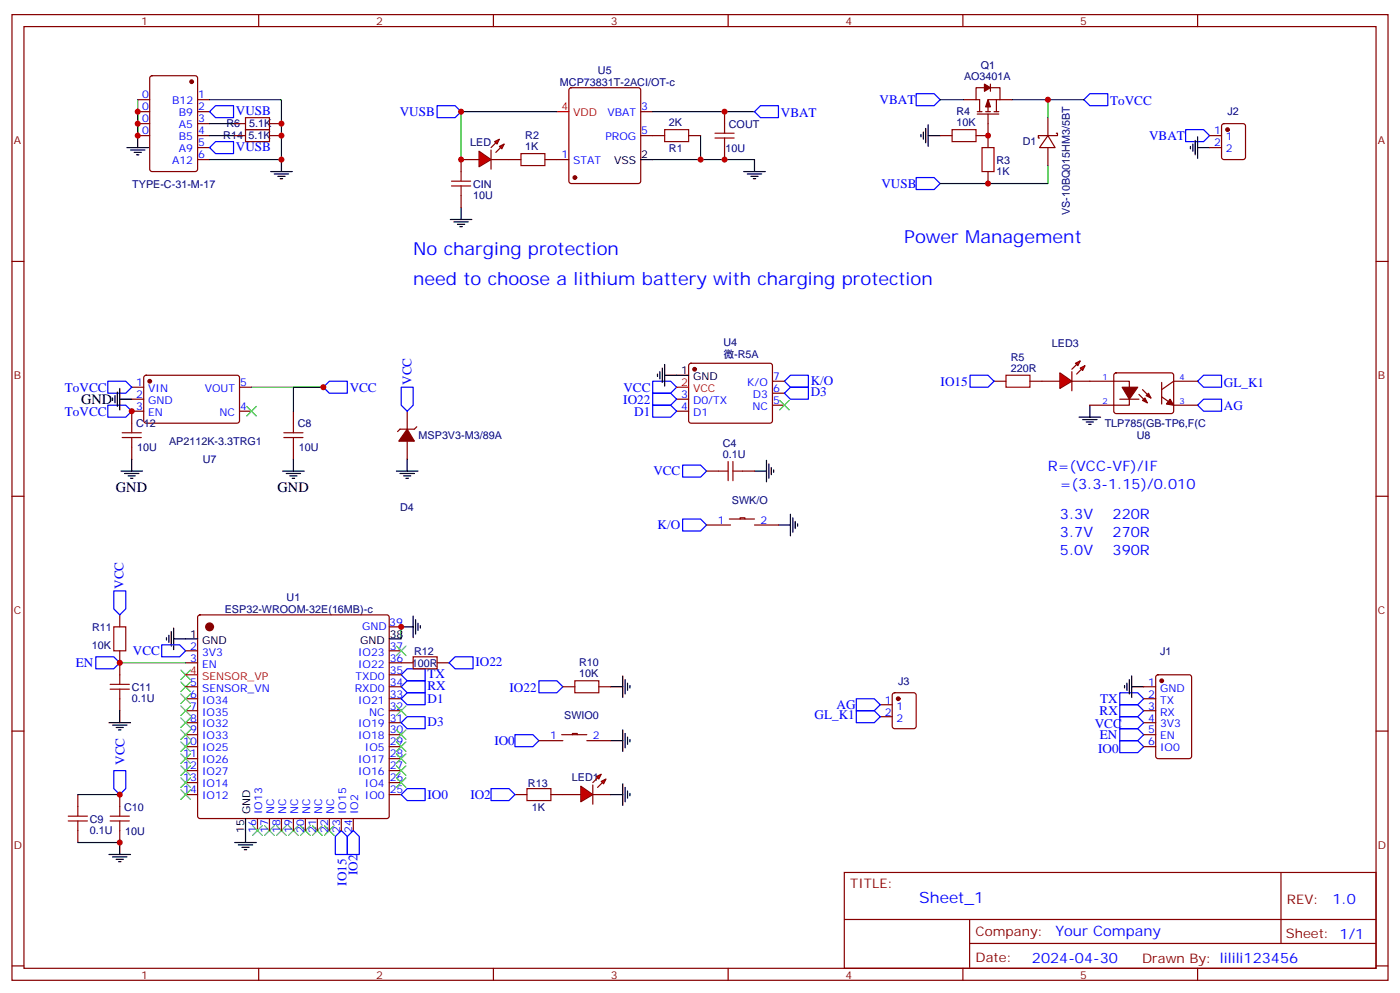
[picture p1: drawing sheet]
<svg xmlns="http://www.w3.org/2000/svg" width="412mm" height="292mm" viewBox="0 0 412 292" stroke-linecap="round" stroke-linejoin="round" font-family="sans-serif">
<g fill="none" stroke="#870000" stroke-width=".35">
<path d="M3.5 4.3h405.4v284.3h-405.4zM7.1 7.8h398.2v277.3h-398.2zM76.2 4.3v3.5M145.3 4.3v3.5M214.5 4.3v3.5M283.6 4.3v3.5M352.8 4.3v3.5M167.8 26l.5-.2h19.7l.5 .2 .2 .5v26.8l-.2 .5-.5 .2h-19.7l-.5-.2-.2-.5v-26.8zM188.7 32.9h3.6M188.7 39.9h3.6M276.9 39.9h3.6M284 29.4h3.5"/>
<path d="M287.5 39.9h3.5M287.9 33.6h6.3M287.9 32.9h1.4M290 25.8h-2.5v3.6h1.1v3.5M290.3 32.9h1.4M291 33.6v9.9M291.7 25.8h2.9v3.6M291.7 24.8v2.1M292.8 32.9h1.4M293.5 29.4v3.5M294.6 29.4h-3.6v3.5M294.6 29.4h3.5"/>
<path d="M308.7 39.9l2.1 3.6h-4.6zM308.7 34.6v5.3M311.1 39.2h.4v.7h-5.6v.7h.3M149.9 47h3.6M160.5 47h7.1M291 50.5v3.5M308.7 43.5v5.3M3.5 77h3.6M405.3 77h3.6M199.3 117.5h3.5M203.1 107.2l.5-.2h23.2l.5 .2 .2 .5v16.5l-.7 .4-23.5-.1-.5-.6v-16.2zM227.5 119.3h3.6"/>
<path d="M227.5 115.8h3.6M227.5 112.3h3.6M199.3 121.1h3.5M208.1 138.7h3.6M218.7 138.7h3.5M3.5 146.1h3.6M405.3 146.1h3.6M3.5 215.3h3.6M405.3 215.3h3.6M248.7 256.9h156.6v28.2h-156.6zM377.3 256.9v20.9M248.7 270.7h156.5"/>
<path d="M285.6 277.8h119.6M285.6 270.7v14.2M3.5 284.4h3.6M76.2 285.1v3.5M145.3 285.1v3.5M214.5 285.1v3.5M283.6 285.1v3.5M352.8 285.1v3.5M405.3 284.4h3.6"/>
</g>
<g fill="none" stroke="#000" stroke-width=".35">
<path d="M271.3 39.6v.7M272 38.9v2.1M272.7 37.8v4.3M273.4 39.9h3.5M273.4 36.8v6.3M188.7 47h3.6M219.1 50.5h6.3M220.1 51.2h4.3M221.2 51.9h2.1M221.9 52.6h.7M222.2 47v3.5M132.6 64.6h6.4"/>
<path d="M133.7 65.3h4.2M134.8 66h2.1M135.5 66.7h.7M135.8 61.1v3.5M193.7 110.1v.7M194.4 109.4v2.1M195.1 108.4v4.2M195.8 110.5h7M195.8 107.3v6.4M321 119.3v3.5M222.2 138.7h3.6M225.8 135.5v6.4"/>
<path d="M226.5 136.6v4.2M227.2 137.7v2.1M227.9 138.4v.7M317.9 122.8h6.3M318.9 123.5h4.2M320 124.2h2.1M320.7 125h.7M229.3 154.6h3.5M232.8 151.4v6.4M233.5 152.5v4.2M234.2 153.5v2.1M234.9 154.2v.7"/>
</g>
<path d="M128.8 31.1h5.3l1.7 1.8-1.7 1.7h-5.3zM222.2 32.9l1.8-1.8h5.3v3.5h-5.3zM269.9 27.6h5.3l1.7 1.8-1.7 1.7h-5.3zM319.3 29.4l1.7-1.8h5.3v3.5h-5.3zM269.9 52.3h5.3l1.7 1.7-1.7 1.8h-5.3zM192.3 112.3h5.3l1.7 1.7-1.7 1.8h-5.3zM231.1 112.3l1.7-1.8h5.3v3.5h-5.3zM352.8 119.3l1.7-1.8h5.3v3.6h-5.3zM352.8 112.3l1.7-1.8h5.3v3.5h-5.3zM201.1 136.9h5.3l1.7 1.8-1.7 1.8h-5.3zM201.1 152.8h5.3l1.7 1.8-1.7 1.8h-5.3z" fill="none" stroke="#00f" stroke-width=".35"/>
<g fill="#870000" stroke="#870000" stroke-width=".35">
<path d="M291 29.4l.7 2.1h-1.4z"/>
<path d="M290 24.8l1.7 1-1.7 1.1z"/>
<circle cx="169.3" cy="52.3" r=".53"/>
<circle cx="204.6" cy="108.7" r=".53"/>
</g>
<path d="M164 32.9h3.6M199.3 114h3.5" fill="none" stroke="#f00" stroke-width=".35"/>
<path d="M164 32.9h-28.2v14.1M192.3 32.9h29.9M206.4 39.9v7.1M276.9 29.4h7.1M298.1 29.4h21.2M308.7 29.4v5.2M192.3 47h29.9M308.7 48.8v5.2h-31.8" fill="none" stroke="#008700" stroke-width=".35"/>
<path d="M280.5 38.2h7v3.5h-7zM153.5 45.2h7v3.6h-7zM289.3 43.5h3.5v7h-3.5zM211.7 138.7h2.8M214.5 135.9v5.6M215.9 138.7h2.8M215.9 135.9v5.6" fill="none" stroke="#a10000" stroke-width=".35"/>
<g fill="#f00" stroke="#870000" stroke-width=".35">
<path d="M141.1 44.5l3.5 2.5-3.5 2.1z"/>
<path d="M144.6 44.2v5.6z"/>
</g>
<g fill="#870000" stroke="#870000" stroke-width=".35">
<path d="M144.6 43.5l1.4-1.4z"/>
<path d="M146 44.9l1.5-1.4z"/>
</g>
<g fill="#f00" stroke="#870000" stroke-width=".35">
<path d="M145.7 41.7l1.4-.7-.7 1.4z"/>
<path d="M147.1 43.1l1.4-.7-.7 1.4z"/>
</g>
<g fill="none" stroke="#870000" stroke-width=".35">
<path d="M192.3 39.9h3.5M202.8 39.9h3.6M213.4 32.9v3.5M135.8 57.6v3.5M141.1 47h-5.3v3.5M144.6 47h5.3M213.4 43.5v3.5M292.8 112.3h3.5M303.4 112.3h3.5M35.3 181v3.6M35.3 191.6v7.1M54.7 191.6h3.5"/>
<path d="M54.7 195.2h3.5M58.4 181.3l.5-.3h55l.5 .3 .3 .5v58.5l-.3 .5-.5 .2h-55l-.5-.2-.2-.5v-58.5zM114.7 191.6h3.5M114.7 195.2h7M114.7 198.7h3.5M114.7 184.6h3.5M128.8 195.2h3.5M35.3 205.7v3.6M54.7 202.2h3.5M54.7 205.7h3.5M54.7 209.3h3.5M54.7 212.8h3.5"/>
<path d="M54.7 216.3h3.5M54.7 219.9h3.5M114.7 202.2h3.5M114.7 205.7h3.5M114.7 209.3h3.5M114.7 212.8h3.5M114.7 216.3h3.5M114.7 219.9h3.5M165.8 202.2h3.5M176.4 202.2h3.5M22.9 234v3.5M35.3 234v3.5"/>
<path d="M54.7 223.4h3.5M54.7 226.9h3.5M54.7 230.4h3.5M54.7 234h3.5M114.7 223.4h3.5M114.7 226.9h3.5M114.7 230.4h3.5M114.7 234h3.5M22.9 244.5v3.6M35.3 244.5v3.6M75.8 241v3.5M79.4 241v3.5"/>
<path d="M82.9 241v3.5M86.4 241v3.5M90 241v3.5M93.5 241v3.5M97 241v3.5M100.5 241v3.5M104.1 241v3.5"/>
</g>
<g fill="none" stroke="#a10000" stroke-width=".35">
<path d="M195.8 38.2h7v3.5h-7zM210.6 39.2h5.7M213.4 36.4v2.8M133 54.8h5.6M133 53.3h5.6M135.8 50.5v2.8M135.8 54.8v2.8M210.6 40.6h5.7M213.4 40.6v2.9M296.3 110.5h7.1v3.5h-7.1zM33.5 184.6h3.5v7h-3.5zM35.3 198.7v2.8"/>
<path d="M121.7 193.4h7.1v3.5h-7.1zM32.5 202.9h5.6M32.5 201.5h5.6M35.3 202.9v2.8M169.3 200.4h7.1v3.6h-7.1zM22.9 237.5v2.8M35.3 237.5v2.8M20.1 241.7h5.7M20.1 240.3h5.7M22.9 241.7v2.8M32.5 241.7h5.6M32.5 240.3h5.6"/>
<path d="M35.3 241.7v2.8"/>
</g>
<g fill="none" stroke="#3c3" stroke-width=".35">
<path d="M229.7 117.9l2.8 2.8M232.5 117.9l-2.8 2.8M53.3 197.3l2.8 2.8M56.1 197.3l-2.8 2.8M116.8 190.2l2.8 2.8M119.6 190.2l-2.8 2.8M53.3 214.9l2.8 2.8M53.3 218.4l2.8 2.9M53.3 200.8l2.8 2.8M53.3 211.4l2.8 2.8M53.3 207.9l2.8 2.8M53.3 204.3l2.8 2.9"/>
<path d="M56.1 200.8l-2.8 2.8M56.1 218.4l-2.8 2.9M56.1 214.9l-2.8 2.8M56.1 211.4l-2.8 2.8M56.1 207.9l-2.8 2.8M56.1 204.3l-2.8 2.9M116.8 207.9l2.8 2.8M116.8 214.9l2.8 2.8M119.6 214.9l-2.8 2.8M119.6 207.9l-2.8 2.8M53.3 222l2.8 2.8M53.3 232.6l2.8 2.8"/>
<path d="M53.3 229l2.8 2.8M53.3 225.5l2.8 2.8M56.1 232.6l-2.8 2.8M56.1 229l-2.8 2.8M56.1 225.5l-2.8 2.8M56.1 222l-2.8 2.8M116.8 222l2.8 2.8M116.8 225.5l2.8 2.8M116.8 229l2.8 2.8M119.6 222l-2.8 2.8M119.6 225.5l-2.8 2.8M119.6 229l-2.8 2.8"/>
<path d="M74.4 243.1l2.9 2.9M77.3 243.1l-2.9 2.9M78 243.1l2.8 2.9M80.8 243.1l-2.8 2.9M81.5 243.1l2.8 2.9M84.3 243.1l-2.8 2.9M85 243.1l2.8 2.9M87.8 243.1l-2.8 2.9M88.5 243.1l2.9 2.9M91.4 243.1l-2.9 2.9M92.1 243.1l2.8 2.9M94.9 243.1l-2.8 2.9"/>
<path d="M95.6 243.1l2.8 2.9M98.4 243.1l-2.8 2.9"/>
</g>
<path d="M192.3 115.8h5.3l1.7 1.7-1.7 1.8h-5.3zM285.8 110.5h5.2l1.8 1.8-1.8 1.7h-5.2zM33.5 174h3.5v5.3l-1.7 1.7-1.8-1.7zM47.6 189.9h5.3l1.8 1.7-1.8 1.8h-5.3zM119.9 196.9h5.3v3.5h-5.3l-1.7-1.7zM132.3 195.2l1.8-1.8h5.2v3.5h-5.2zM118.2 202.2l1.7-1.8h5.3v3.6h-5.3zM158.7 200.4h5.3l1.8 1.8-1.8 1.8h-5.3zM33.5 226.9h3.5v5.3l-1.7 1.8-1.8-1.8zM100.5 244.5l1.8 1.8v5.3h-3.5v-5.3z" fill="none" stroke="#00f" stroke-width=".35"/>
<g fill="none" stroke="#000" stroke-width=".35">
<path d="M49 187.7v.8M49.7 187v2.2M50.4 186v4.2M51.2 188.1h7M51.2 184.9v6.4M114.7 188.1h3.5M118.2 184.6h3.5M121.7 181.4v6.3M122.4 182.5v4.2M123.1 183.5v2.1M123.8 184.2v.7M183.4 199v6.4"/>
<path d="M32.1 212.8h6.4M33.2 213.5h4.2M34.2 214.2h2.1M34.9 214.9h.7M35.3 209.3v3.5M179.9 202.2h3.5M184.1 200.1v4.2M184.9 201.2v2.1M185.6 201.9v.7M32.1 251.6h6.4M33.2 252.3h4.2M34.2 253h2.1"/>
<path d="M34.9 253.7h.7M35.3 248.1v3.5M69.1 248.1h6.4M70.2 248.8h4.2M71.3 249.5h2.1M72 250.2h.7M72.3 241v7.1"/>
</g>
<circle cx="61.7" cy="184.6" r="1.15" fill="#870000" stroke="#870000" stroke-width=".35"/>
<path d="M54.7 198.7h3.5" fill="none" stroke="#f00" stroke-width=".35"/>
<path d="M35.3 195.2h19.4M118.2 184.6v3.5M22.9 234h12.4M22.9 248.1h12.4" fill="none" stroke="#008700" stroke-width=".35"/>
<g fill="#f00" stroke="#870000" stroke-width=".35">
<path d="M171.1 231.5l3.5 2.5-3.5 2.1z"/>
<path d="M174.6 231.1v5.7z"/>
</g>
<g fill="#870000" stroke="#870000" stroke-width=".35">
<path d="M174.6 230.4l1.4-1.4z"/>
<path d="M176 231.8l1.4-1.4z"/>
</g>
<g fill="#f00" stroke="#870000" stroke-width=".35">
<path d="M175.7 228.7l1.4-.7-.7 1.4z"/>
<path d="M177.1 230.1l1.4-.7-.7 1.4z"/>
</g>
<g fill="none" stroke="#870000" stroke-width=".35">
<path d="M40.6 29.4h3.5M40.6 32.9h3.5M40.6 36.4h3.5M40.6 39.9h3.5M44.3 22.5l.5-.2h12.7l.7 .4v27.1l-.5 .7h-12.9l-.6-.4-.1-27.1zM58.2 29.4h3.5M58.2 32.9h3.5M58.2 36.4h3.5M58.2 39.9h3.5M68.8 36.4h3.5M68.8 39.9h3.5M79.4 36.4h3.5"/>
<path d="M79.4 39.9h3.5M58.2 43.5h3.5M58.2 47h3.5M38.8 117.5h3.5M38.8 114h3.5M42.6 110.7l.4-.2h27.1l.5 .7-.1 13-.7 .4-27-.1-.5-.6v-12.7zM70.6 114h3.5M321 112.3h11.7v7h-11.7M328.3 110l.5-.2h16.5l.4 .7v10.8l-.7 .5-16.5-.1-.4-.6v-10.6zM329.8 117.5h5.7M335.5 116.1l2.5 2.5M336.5 114.7l2.5 2.5"/>
<path d="M342.2 116.8l3.5 2.5h7.1M342.2 112.6v6.4M352.8 112.3h-7.1l-3.5 2.4M38.8 131.7v3.5M42.3 121.1h-3.5v3.5M70.6 121.1h3.5M86.4 121.1v3.5M86.4 131.7v3.5M119.9 121.1v5.3M119.9 129.9v5.3M122.8 125.7l-.7 .7h-4.3l-.7 .7M208.1 154.6h7.1"/>
<path d="M214.8 152.8h7.4M218 152.8v-.3h1.4v.3M222.2 154.6h7.1M340.7 198.9l.4-.2h9.2l.7 .4v23.6l-.4 .6-9.5 .1-.6-.5-.1-23.5zM158.7 218.1h7.1M165.5 216.3h7.4M168.6 216.3v-.3h1.4v.3M172.9 218.1h7M259.3 207.5h3.5M259.3 211h3.5M263.1 204.2l.4-.2h5.7l.6 .4 .1 9.5-.5 .6-5.9 .1-.6-.5-.1-9.4zM336.9 202.2h3.5"/>
<path d="M336.9 205.7h3.5M336.9 209.3h3.5M336.9 212.8h3.5M336.9 216.3h3.5M336.9 219.9h3.5M151.7 234h3.5M162.3 234h8.8M174.6 234h5.3"/>
</g>
<path d="M72.3 34.6h7.1v3.6h-7.1zM72.3 38.2h7.1v3.5h-7.1zM36 128.8h5.6M36 127.4h5.6M38.8 124.6v2.8M38.8 128.8v2.9M83.6 128.8h5.7M83.6 127.4h5.7M86.4 124.6v2.8M86.4 128.8v2.9M155.2 232.2h7.1v3.5h-7.1z" fill="none" stroke="#a10000" stroke-width=".35"/>
<g fill="none" stroke="#00f" stroke-width=".35">
<path d="M61.7 32.9l1.8-1.8h5.3v3.5h-5.3zM349.2 38.2h5.3l1.8 1.7-1.8 1.8h-5.3zM61.7 43.5l1.8-1.8h5.3v3.5h-5.3zM31.7 112.3h5.3l1.8 1.7-1.8 1.8h-5.3zM31.7 119.3h5.3l1.8 1.8-1.8 1.7h-5.3zM95.2 114l1.8-1.7h5.3v3.5h-5.3zM118.2 114h3.5v5.3l-1.8 1.8-1.7-1.8zM192.3 119.3h5.3l1.7 1.8-1.7 1.7h-5.3zM231.1 115.8l1.7-1.8h5.3v3.5h-5.3zM28.2 193.4h5.3l1.8 1.8-1.8 1.7h-5.3zM118.2 205.7l1.7-1.7h5.3v3.5h-5.3zM118.2 212.8l1.7-1.8h5.3v3.6h-5.3z"/>
<path d="M151.7 216.3h5.3l1.7 1.8-1.7 1.8h-5.3zM252.2 209.3h5.3l1.8 1.7-1.8 1.8h-5.3zM252.2 205.7h5.3l1.8 1.8-1.8 1.8h-5.3zM329.8 207.5h5.3l1.8 1.8-1.8 1.7h-5.3zM329.8 204h5.3l1.8 1.7-1.8 1.8h-5.3zM329.8 211h5.3l1.8 1.8-1.8 1.8h-5.3zM329.8 214.6h5.3l1.8 1.7-1.8 1.8h-5.3zM329.8 218.1h5.3l1.8 1.8-1.8 1.7h-5.3zM118.2 234l1.7-1.8h5.3v3.5h-5.3zM144.6 232.2h5.3l1.8 1.8-1.8 1.7h-5.3zM104.1 244.5l1.7 1.8v5.3h-3.5v-5.3z"/>
</g>
<g fill="none" stroke="#000" stroke-width=".35">
<path d="M40.6 39.9v3.6M37.4 43.5h6.3M38.5 44.2h4.2M39.5 44.9h2.1M40.2 45.6h.7M79.7 50.5h6.4M80.8 51.2h4.2M81.8 51.9h2.2M82.5 52.6h.8M82.9 47v3.5M350.7 43.1v.7M351.4 42.4v2.1"/>
<path d="M352.1 41.3v4.3M352.8 43.5h3.5M352.8 40.3v6.3M33.2 117.2v.7M33.9 116.5v2.1M34.6 115.4v4.3M35.3 117.5h3.5M35.3 114.4v6.3M35.6 138.7h6.4M36.7 139.4h4.2M38.8 135.2v3.5M83.3 138.7h6.3"/>
<path d="M84.3 139.4h4.2M86.4 135.2v3.5M116.8 138.7h6.3M117.8 139.4h4.3M119.9 135.2v3.5M37.7 140.1h2.2M38.5 140.8h.7M85.4 140.1h2.1M86.1 140.8h.7M118.9 140.1h2.1M119.6 140.8h.7M333.4 199v6.4"/>
<path d="M179.9 218.1h3.5M183.4 214.9v6.4M184.1 216v4.2M184.9 217v2.1M185.6 217.7v.7M331.3 201.9v.7M332 201.2v2.1M332.7 200.1v4.2M333.4 202.2h3.5M179.9 234h3.5M183.4 230.8v6.3M184.1 231.8v4.3"/>
<path d="M184.9 232.9v2.1M185.6 233.6v.7"/>
</g>
<path d="M72.7 119.7l2.8 2.8M75.5 119.7l-2.8 2.8M116.8 218.4l2.8 2.9M119.6 218.4l-2.8 2.9" fill="none" stroke="#3c3" stroke-width=".35"/>
<g fill="#870000" stroke="#870000" stroke-width=".35">
<path d="M119.9 126.4l2.2 3.5h-4.6z"/>
<path d="M344.7 117.5l1 1.8-2.1-.3z"/>
<path d="M336.5 117.9l.8-.7 .7 1.4z"/>
<path d="M337.6 116.5l.7-.7 .7 1.4z"/>
<path d="M330.6 114h4.5l-2.4 3.5z"/>
<circle cx="56.4" cy="24.1" r=".53"/>
<circle cx="342.2" cy="200.4" r=".53"/>
<circle cx="264.6" cy="205.7" r=".53"/>
<circle cx="44.1" cy="112.3" r=".53"/>
</g>
<path d="M40.6 29.4v10.5M61.7 29.4h21.2v17.6h-21.2M61.7 36.4h7.1M61.7 39.9h7.1M74.1 114h21.1h-8.8v7.1" fill="none" stroke="#008700" stroke-width=".35"/>
<g fill="#f00" stroke="#870000" stroke-width=".35">
<path d="M312.2 109.8l3.5 2.5-3.5 2.1z"/>
<path d="M315.7 109.4v5.7z"/>
</g>
<g fill="#870000" stroke="#870000" stroke-width=".35">
<path d="M317.1 107.3l-1.4 1.4z"/>
<path d="M317.1 110.1l1.5-1.4z"/>
</g>
<g fill="#f00" stroke="#870000" stroke-width=".35">
<path d="M316.8 107l1.4-.7-.7 1.4z"/>
<path d="M318.2 108.4l1.4-.7-.7 1.4z"/>
</g>
<path d="M356.3 39.9h3.5M360.1 36.6l.4-.2h5.7l.6 .4 .1 9.5-.5 .6-5.9 .1-.6-.5-.1-9.4zM356.3 43.5h3.5M306.9 112.3h5.3M315.7 112.3h5.3" fill="none" stroke="#870000" stroke-width=".35"/>
<circle cx="361.6" cy="38.2" r=".53" fill="#870000" stroke="#870000" stroke-width=".35"/>
<g fill="#c00">
<circle cx="135.8" cy="32.9" r=".88"/>
<circle cx="206.4" cy="47" r=".88"/>
<circle cx="308.7" cy="29.4" r=".88"/>
<circle cx="291" cy="54" r=".88"/>
<circle cx="291" cy="39.9" r=".88"/>
<circle cx="135.8" cy="47" r=".88"/>
<circle cx="213.4" cy="47" r=".88"/>
<circle cx="213.4" cy="32.9" r=".88"/>
<circle cx="118.2" cy="184.6" r=".88"/>
<circle cx="35.3" cy="248.1" r=".88"/>
<circle cx="35.3" cy="234" r=".88"/>
<circle cx="35.3" cy="195.2" r=".88"/>
<circle cx="40.6" cy="32.9" r=".88"/>
<circle cx="40.6" cy="36.4" r=".88"/>
<circle cx="40.6" cy="39.9" r=".88"/>
<circle cx="82.9" cy="36.4" r=".88"/>
<circle cx="82.9" cy="39.9" r=".88"/>
<circle cx="82.9" cy="47" r=".88"/>
<circle cx="95.3" cy="114" r=".88"/>
<circle cx="38.8" cy="121.1" r=".88"/>
</g>
<g font-size="5.3" fill="#00f">
<text x="266.3" y="71.7">Power Management</text>
<text x="121.7" y="75.2">No charging protection</text>
<text x="121.7" y="84">need to choose a lithium battery with charging protection</text>
</g>
<text font-size="4.6" fill="#00f" x="270.8" y="265.9">Sheet_1</text>
<g font-size="4.2">
<text x="23.9" y="118.9">GND</text>
<text x="34.1" y="144.8">GND</text>
<text x="81.8" y="144.8">GND</text>
</g>
<g font-size="4.2" fill="#00f">
<text x="308.7" y="138.7">R=(VCC-VF)/IF</text>
<text x="312.2" y="144">=(3.3-1.15)/0.010</text>
<text x="312.2" y="152.8">3.3V</text>
<text x="327.7" y="152.8">220R</text>
<text x="312.2" y="158.1">3.7V</text>
<text x="327.7" y="158.1">270R</text>
<text x="312.2" y="163.4">5.0V</text>
<text x="327.7" y="163.4">390R</text>
<text x="392.5" y="266.2">1.0</text>
<text x="310.9" y="275.7">Your Company</text>
<text x="304" y="283.5">2024-04-30</text>
</g>
<g font-size="3.9" fill="#00f">
<text x="69.5" y="33.8">VUSB</text>
<text x="117.8" y="34.1">VUSB</text>
<text x="230" y="34.5">VBAT</text>
<text x="259.1" y="30.7">VBAT</text>
<text x="327" y="31">ToVCC</text>
<text x="338.5" y="41.3">VBAT</text>
<text x="69.5" y="44.4">VUSB</text>
<text x="259.6" y="55.3">VUSB</text>
<text x="121.2" y="113.3" transform="rotate(-90 121.2 113.3)">VCC</text>
<text x="238.8" y="113.5">K/O</text>
<text x="277.1" y="113.7">IO15</text>
<text x="360.5" y="113.9">GL_K1</text>
<text x="19.1" y="115.4">ToVCC</text>
<text x="103" y="115.3">VCC</text>
<text x="183.6" y="119">IO22</text>
<text x="183.6" y="115.3">VCC</text>
<text x="238.8" y="116.7">D3</text>
<text x="19.1" y="122.4">ToVCC</text>
<text x="186.8" y="122.4">D1</text>
<text x="360.5" y="120.6">AG</text>
<text x="192.5" y="140">VCC</text>
<text x="193.7" y="155.9">K/O</text>
<text x="36.4" y="173.4" transform="rotate(-90 36.4 173.4)">VCC</text>
<text x="22.4" y="196.4">EN</text>
<text x="39.2" y="192.8">VCC</text>
<text x="140.1" y="196.1">IO22</text>
<text x="125.9" y="199.8">TX</text>
<text x="125.9" y="203.3">RX</text>
<text x="150.1" y="203.7">IO22</text>
<text x="125.9" y="206.9">D1</text>
<text x="246.5" y="208.7">AG</text>
<text x="324.1" y="206.9">TX</text>
<text x="125.9" y="213.9">D3</text>
<text x="240" y="211.8">GL_K1</text>
<text x="322.5" y="214.2">VCC</text>
<text x="323.9" y="210.6">RX</text>
<text x="145.6" y="219.4">IO0</text>
<text x="323.5" y="221.6">IO0</text>
<text x="324" y="217.6">EN</text>
<text x="36.7" y="225.2" transform="rotate(-90 36.7 225.2)">VCC</text>
<text x="125.9" y="235.2">IO0</text>
<text x="138.6" y="235.2">IO2</text>
<text x="105.3" y="257.7" transform="rotate(-90 105.3 257.7)">IO2</text>
<text x="102" y="260.8" transform="rotate(-90 102 260.8)">IO15</text>
</g>
<g font-size="3.9" fill="#800">
<text x="250.5" y="261.5">TITLE:</text>
<text x="379.1" y="266.2">REV:</text>
<text x="287.4" y="275.7">Company:</text>
<text x="378.7" y="276.3">Sheet: 1/1</text>
<text x="287.4" y="283.4">Date:</text>
<text x="336.4" y="283.4">Drawn By: lilili123456</text>
</g>
<g font-size="3.2" fill="#800">
<text x="41.6" y="7.3">1</text>
<text x="110.8" y="7.3">2</text>
<text x="179.9" y="7.3">3</text>
<text x="249.1" y="7.3">4</text>
<text x="318.2" y="7.3">5</text>
<text x="4.1" y="42.4">A</text>
<text x="405.9" y="42.4">A</text>
<text x="4.1" y="111.5">B</text>
<text x="405.9" y="111.5">B</text>
<text x="4.1" y="180.7">C</text>
<text x="405.9" y="180.7">C</text>
<text x="4.1" y="249.8">D</text>
<text x="405.9" y="249.8">D</text>
<text x="41.6" y="288.1">1</text>
<text x="110.8" y="288.1">2</text>
<text x="179.9" y="288.1">3</text>
<text x="249.1" y="288.1">4</text>
<text x="318.2" y="288.1">5</text>
</g>
<g font-size="3.2" fill="#000080">
<text x="176.1" y="21.7">U5</text>
<text x="284" y="23.4">AO3401A</text>
<text x="288.9" y="20.2">Q1</text>
<text x="164.9" y="25.3">MCP73831T-2ACI/OT-c</text>
<text x="281.7" y="33.8">R4</text>
<text x="361.6" y="34">J2</text>
<text x="65.8" y="41.1">R14</text>
<text x="66.7" y="37.5">R6</text>
<text x="73.2" y="41.1">5.1K</text>
<text x="73.4" y="37.5">5.1K</text>
<text x="154.7" y="40.9">R2</text>
<text x="197.1" y="37.1">2K</text>
<text x="214.7" y="37.7">COUT</text>
<text x="281.7" y="37.1">10K</text>
<text x="138.5" y="43">LED</text>
<text x="154.7" y="44.2">1K</text>
<text x="197.1" y="44.7">R1</text>
<text x="213.7" y="44.7">10U</text>
<text x="301.3" y="42.8">D1</text>
<text x="293.5" y="51.6">1K</text>
<text x="293.5" y="48.3">R3</text>
<text x="39" y="55.3">TYPE-C-31-M-17</text>
<text x="139.3" y="58.6">10U</text>
<text x="139.3" y="55.3">CIN</text>
<text x="315.1" y="63.4" transform="rotate(-90 315.1 63.4)">VS-10BQ015HM3/5BT</text>
<text x="213.1" y="105.6">微-R5A</text>
<text x="213.1" y="102">U4</text>
<text x="297.7" y="106.3">R5</text>
<text x="309.8" y="102.1">LED3</text>
<text x="297.7" y="109.4">220R</text>
<text x="40.1" y="125.9">C12</text>
<text x="87.7" y="125.9">C8</text>
<text x="325.4" y="125.8">TLP785(GB-TP6,F(C</text>
<text x="49.8" y="131.1">AP2112K-3.3TRG1</text>
<text x="123.3" y="129.3">MSP3V3-M3/89A</text>
<text x="212.9" y="131.5">C4</text>
<text x="334.9" y="129.3">U8</text>
<text x="40.4" y="132.9">10U</text>
<text x="59.7" y="136.4">U7</text>
<text x="88.1" y="132.9">10U</text>
<text x="212.9" y="134.8">0.1U</text>
<text x="215.6" y="148.3">SWK/O</text>
<text x="117.8" y="150.4">D4</text>
<text x="84.4" y="176.9">U1</text>
<text x="27.2" y="185.8">R11</text>
<text x="66.2" y="180.5">ESP32-WROOM-32E(16MB)-c</text>
<text x="27.1" y="191.1">10K</text>
<text x="121.3" y="196.3">100R</text>
<text x="122" y="192.9">R12</text>
<text x="170.6" y="196.1">R10</text>
<text x="341.7" y="192.9">J1</text>
<text x="38.8" y="203.5">C11</text>
<text x="170.6" y="199.4">10K</text>
<text x="264.6" y="201.6">J3</text>
<text x="38.8" y="206.8">0.1U</text>
<text x="166.2" y="211.8">SWIO0</text>
<text x="155.5" y="231.7">R13</text>
<text x="168.5" y="229.9">LED1</text>
<text x="36.5" y="238.8">C10</text>
<text x="156.6" y="238.8">1K</text>
<text x="26.5" y="245.6">0.1U</text>
<text x="26.5" y="242.3">C9</text>
<text x="36.9" y="245.8">10U</text>
</g>
<g font-size="3.2" fill="#00f">
<text x="41.9" y="29">0</text>
<text x="58.4" y="29">1</text>
<text x="41.9" y="32.5">0</text>
<text x="50.7" y="30.8">B12</text>
<text x="52.7" y="34.3">B9</text>
<text x="58.4" y="32.5">2</text>
<text x="179" y="34.3">VBAT</text>
<text x="188.9" y="32.5">3</text>
<text x="41.9" y="36.1">0</text>
<text x="41.9" y="39.6">0</text>
<text x="52.7" y="41.3">B5</text>
<text x="52.7" y="37.8">A5</text>
<text x="58.4" y="36.1">3</text>
<text x="58.4" y="39.6">4</text>
<text x="178.4" y="41.3">PROG</text>
<text x="188.9" y="39.6">5</text>
<text x="357.6" y="39.6">1</text>
<text x="361.1" y="41.3">1</text>
<text x="52.7" y="44.9">A9</text>
<text x="58.4" y="43.1">5</text>
<text x="58.4" y="46.6">6</text>
<text x="165.4" y="46.6">1</text>
<text x="357.6" y="43.1">2</text>
<text x="361.1" y="44.9">2</text>
<text x="50.7" y="48.4">A12</text>
<text x="168.9" y="48.4">STAT</text>
<text x="40.1" y="113.7">1</text>
<text x="70.7" y="113.7">5</text>
<text x="220.1" y="113.7">K/O</text>
<text x="227.7" y="111.9">7</text>
<text x="40.1" y="117.2">2</text>
<text x="43.6" y="115.4">VIN</text>
<text x="43.6" y="119">GND</text>
<text x="60.3" y="115.4">VOUT</text>
<text x="200.7" y="117.2">3</text>
<text x="204.2" y="119">D0/TX</text>
<text x="221.8" y="117.2">D3</text>
<text x="227.7" y="119">5</text>
<text x="227.7" y="115.4">6</text>
<text x="40.1" y="120.7">3</text>
<text x="43.6" y="122.5">EN</text>
<text x="64.7" y="122.5">NC</text>
<text x="70.7" y="120.7">4</text>
<text x="200.7" y="120.7">4</text>
<text x="204.2" y="122.5">D1</text>
<text x="221.6" y="120.7">NC</text>
<text x="211.4" y="154.2">1</text>
<text x="224" y="154.2">2</text>
<text x="106.7" y="185.6">GND</text>
<text x="114.7" y="184.2">39</text>
<text x="56" y="191.3">2</text>
<text x="114.8" y="191.3">37</text>
<text x="56" y="194.8">3</text>
<text x="59.5" y="193">3V3</text>
<text x="59.5" y="196.6">EN</text>
<text x="105.5" y="196.6">IO22</text>
<text x="105.5" y="193">IO23</text>
<text x="114.8" y="194.8">36</text>
<text x="56" y="201.9">5</text>
<text x="59.5" y="203.6">SENSOR_VN</text>
<text x="104.5" y="203.6">RXD0</text>
<text x="104.8" y="200.1">TXD0</text>
<text x="114.8" y="201.9">34</text>
<text x="114.8" y="198.3">35</text>
<text x="338.2" y="201.9">1</text>
<text x="341.7" y="203.6">GND</text>
<text x="56" y="205.4">6</text>
<text x="56" y="208.9">7</text>
<text x="59.5" y="207.2">IO34</text>
<text x="105.5" y="207.2">IO21</text>
<text x="114.8" y="208.9">32</text>
<text x="114.8" y="205.4">33</text>
<text x="260.6" y="207.2">1</text>
<text x="264.1" y="208.9">1</text>
<text x="338.2" y="205.4">2</text>
<text x="338.2" y="208.9">3</text>
<text x="341.7" y="207.2">TX</text>
<text x="56" y="212.4">8</text>
<text x="56" y="216">9</text>
<text x="59.5" y="210.7">IO35</text>
<text x="59.5" y="214.2">IO32</text>
<text x="105.5" y="214.2">IO19</text>
<text x="108.8" y="210.7">NC</text>
<text x="114.8" y="216">30</text>
<text x="114.8" y="212.4">31</text>
<text x="260.6" y="210.7">2</text>
<text x="264.1" y="212.4">2</text>
<text x="338.2" y="212.4">4</text>
<text x="338.2" y="216">5</text>
<text x="341.7" y="210.7">RX</text>
<text x="341.7" y="214.2">3V3</text>
<text x="54" y="219.5">10</text>
<text x="59.5" y="217.7">IO33</text>
<text x="59.5" y="221.3">IO25</text>
<text x="105.5" y="217.7">IO18</text>
<text x="107.5" y="221.3">IO5</text>
<text x="114.8" y="219.5">29</text>
<text x="162" y="217.7">1</text>
<text x="174.6" y="217.7">2</text>
<text x="338.2" y="219.5">6</text>
<text x="341.7" y="217.7">EN</text>
<text x="341.7" y="221.3">IO0</text>
<text x="54" y="223">11</text>
<text x="54" y="226.6">12</text>
<text x="59.5" y="224.8">IO26</text>
<text x="105.5" y="224.8">IO17</text>
<text x="114.8" y="226.6">27</text>
<text x="114.8" y="223">28</text>
<text x="54" y="230.1">13</text>
<text x="54" y="233.6">14</text>
<text x="59.5" y="228.3">IO27</text>
<text x="59.5" y="231.8">IO14</text>
<text x="105.5" y="228.3">IO16</text>
<text x="107.5" y="231.8">IO4</text>
<text x="114.8" y="233.6">25</text>
<text x="114.8" y="230.1">26</text>
<text x="59.5" y="235.4">IO12</text>
<text x="77.3" y="239.7" transform="rotate(-90 77.3 239.7)">IO13</text>
<text x="80.8" y="239.7" transform="rotate(-90 80.8 239.7)">NC</text>
<text x="84.3" y="239.7" transform="rotate(-90 84.3 239.7)">NC</text>
<text x="87.8" y="239.7" transform="rotate(-90 87.8 239.7)">NC</text>
<text x="91.4" y="239.7" transform="rotate(-90 91.4 239.7)">NC</text>
<text x="94.9" y="239.7" transform="rotate(-90 94.9 239.7)">NC</text>
<text x="98.4" y="239.7" transform="rotate(-90 98.4 239.7)">NC</text>
<text x="102" y="239.7" transform="rotate(-90 102 239.7)">IO15</text>
<text x="105.5" y="239.7" transform="rotate(-90 105.5 239.7)">IO2</text>
<text x="107.5" y="235.4">IO0</text>
<text x="75.5" y="245.2" transform="rotate(-90 75.5 245.2)">16</text>
<text x="79" y="245.2" transform="rotate(-90 79 245.2)">17</text>
<text x="82.5" y="245.2" transform="rotate(-90 82.5 245.2)">18</text>
<text x="86.1" y="245.2" transform="rotate(-90 86.1 245.2)">19</text>
<text x="89.6" y="245.2" transform="rotate(-90 89.6 245.2)">20</text>
<text x="93.1" y="245.2" transform="rotate(-90 93.1 245.2)">21</text>
<text x="96.7" y="245.2" transform="rotate(-90 96.7 245.2)">22</text>
<text x="100.2" y="245.2" transform="rotate(-90 100.2 245.2)">23</text>
<text x="103.7" y="245.2" transform="rotate(-90 103.7 245.2)">24</text>
</g>
<g font-size="3.2" fill="#f00">
<text x="165.4" y="32.5">4</text>
<text x="168.9" y="34.3">VDD</text>
<text x="200.7" y="113.7">2</text>
<text x="204.2" y="115.4">VCC</text>
<text x="56" y="198.3">4</text>
<text x="59.5" y="200.1">SENSOR_VP</text>
</g>
<g font-size="3.2">
<text x="188.9" y="46.6">2</text>
<text x="180.9" y="48.4">VSS</text>
<text x="200.7" y="110.1">1</text>
<text x="204.2" y="111.9">GND</text>
<text x="56" y="187.7">1</text>
<text x="59.5" y="189.5">GND</text>
<text x="106.1" y="189.5">GND</text>
<text x="114.8" y="187.7">38</text>
<text x="73.7" y="239.7" transform="rotate(-90 73.7 239.7)">GND</text>
<text x="72" y="245.2" transform="rotate(-90 72 245.2)">15</text>
</g>
<g font-size="2.5" fill="#00f">
<text x="324.7" y="111.9">1</text>
<text x="347.5" y="111.9">4</text>
<text x="324.7" y="119">2</text>
<text x="347.5" y="119">3</text>
</g>
</svg>
